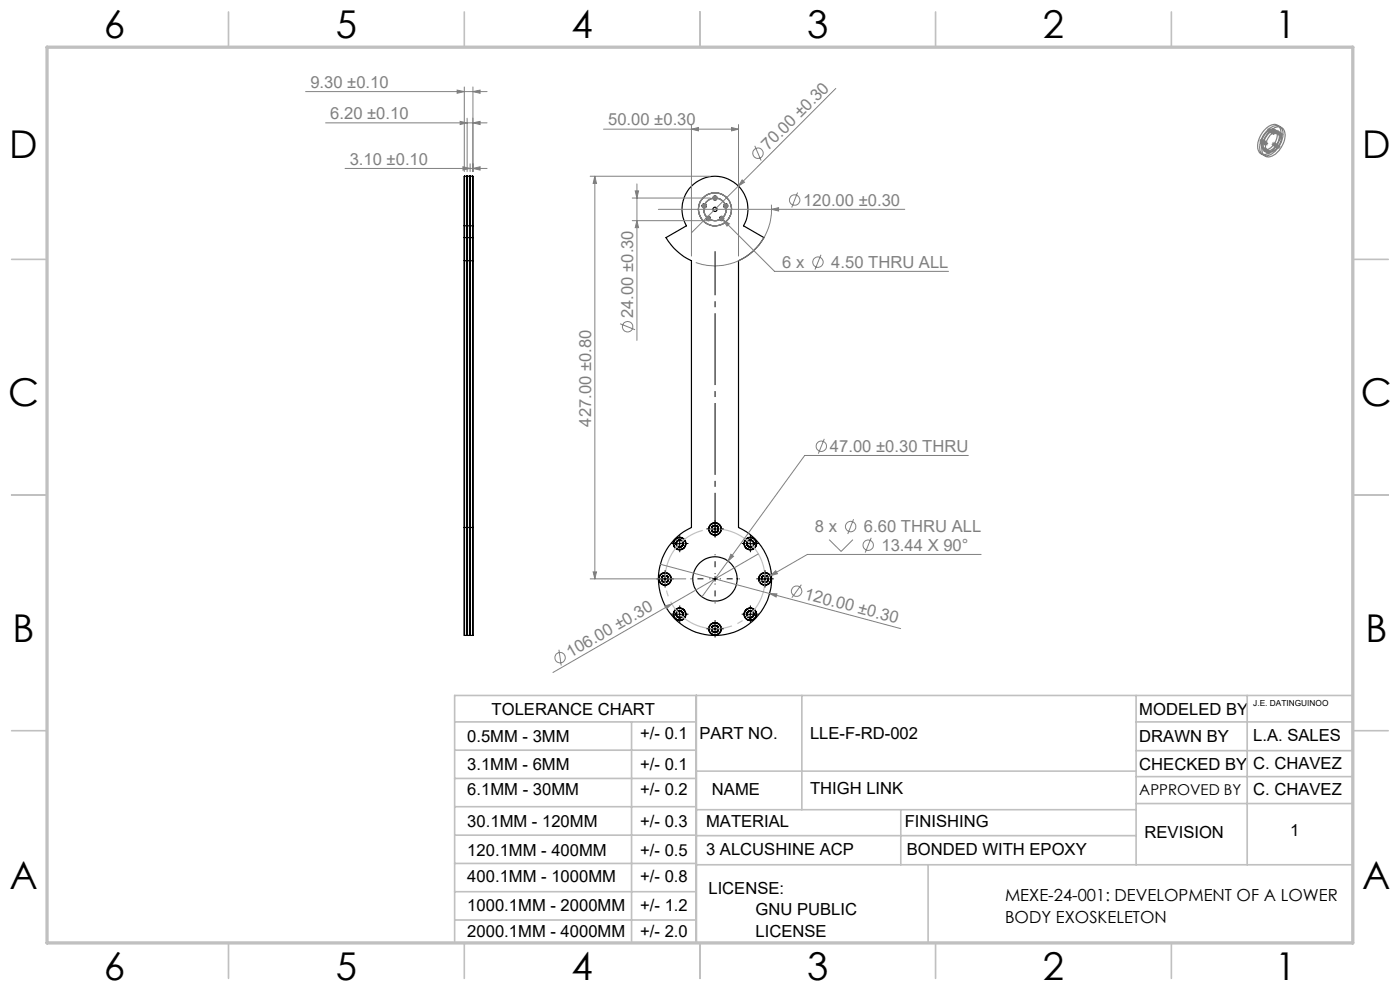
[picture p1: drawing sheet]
<svg xmlns="http://www.w3.org/2000/svg" width="297mm" height="210mm" viewBox="0 0 297 210" stroke-linecap="round" stroke-linejoin="round" font-family="sans-serif">
<g fill="none" stroke="#000" stroke-width=".25">
<path d="M98.5 37.4v97.4M99 37.4v74.5M99.1 37.4v74.5M99.2 37.4v97.4M99.7 37.4v74.5M99.8 37.4v97.4M100.3 37.4v74.5M146.7 39.5a7 7 0 0 1 9.2-.7 7 7 0 0 1 1.8 9.1l4.4 2.5a11.9 11.9 0 0 1-5.4 4.9v56.6a12 12 0 0 1 4.4 18.3 12 12 0 0 1-18.9 0 12 12 0 0 1 4.5-18.3v-56.6a12.4 12.4 0 0 1-5.4-4.9l4.3-2.5a7 7 0 0 1 1.1-8.4zM98.5 50.4v4.9M98.5 47.9v-10.5h1.8v10.5M98.5 55.3h1.8M98.5 50.4h1.8"/>
<path d="M98.5 47.9h1.8M98.5 47.9v2.5M98.5 55.3v56.6M100.3 50.4v4.9M100.3 47.9v2.5M100.3 55.3v56.6M98.5 111.9v22.9h1.8v-22.9M98.5 111.9h1.8M99 111.9v22.9zM99.1 111.9v22.9zM99.7 111.9v22.9zM100.3 111.9v22.9z"/>
<circle cx="149.4" cy="43.7" r=".46"/>
<circle cx="150.3" cy="46.3" r=".45"/>
<circle cx="151.7" cy="42" r=".45"/>
<circle cx="151.7" cy="44.4" r=".45"/>
<circle cx="153.1" cy="46.3" r=".45"/>
<circle cx="154" cy="43.7" r=".44"/>
<circle cx="144.2" cy="115.3" r="1.27"/>
<circle cx="144.2" cy="115.3" r="1.34"/>
<circle cx="144.2" cy="115.3" r=".78"/>
<circle cx="144.2" cy="115.3" r=".67"/>
<circle cx="144.2" cy="115.3" r=".72"/>
<circle cx="151.7" cy="112.2" r="1.28"/>
<circle cx="151.7" cy="112.2" r=".66"/>
<circle cx="151.7" cy="112.2" r=".73"/>
<circle cx="151.7" cy="112.2" r="1.34"/>
<circle cx="151.7" cy="112.2" r=".78"/>
<circle cx="151.7" cy="112.2" r="1.27"/>
<circle cx="159.2" cy="115.3" r="1.27"/>
<circle cx="159.2" cy="115.3" r="1.34"/>
<circle cx="159.2" cy="115.3" r=".78"/>
<circle cx="159.2" cy="115.3" r=".67"/>
<circle cx="159.2" cy="115.3" r=".72"/>
<circle cx="141.1" cy="122.8" r="1.28"/>
<circle cx="141.1" cy="122.8" r="1.34"/>
<circle cx="141.1" cy="122.8" r=".78"/>
<circle cx="141.1" cy="122.8" r=".67"/>
<circle cx="141.1" cy="122.8" r=".72"/>
<circle cx="144.2" cy="130.3" r="1.28"/>
<circle cx="144.2" cy="130.3" r="1.34"/>
<circle cx="144.2" cy="130.3" r=".78"/>
<circle cx="144.2" cy="130.3" r=".72"/>
<circle cx="144.2" cy="130.3" r=".66"/>
<circle cx="151.7" cy="133.4" r=".66"/>
<circle cx="151.7" cy="133.4" r="1.29"/>
<circle cx="151.7" cy="133.4" r=".73"/>
<circle cx="151.7" cy="122.8" r="4.7"/>
<circle cx="151.7" cy="133.4" r="1.28"/>
<circle cx="151.7" cy="133.4" r="1.34"/>
<circle cx="151.7" cy="133.4" r=".78"/>
<circle cx="159.2" cy="130.3" r="1.28"/>
<circle cx="159.2" cy="130.3" r="1.34"/>
<circle cx="159.2" cy="130.3" r=".78"/>
<circle cx="159.2" cy="130.3" r=".72"/>
<circle cx="159.2" cy="130.3" r=".66"/>
<circle cx="162.3" cy="122.8" r="1.28"/>
<circle cx="162.3" cy="122.8" r="1.34"/>
<circle cx="162.3" cy="122.8" r=".78"/>
<circle cx="162.3" cy="122.8" r=".67"/>
<circle cx="162.3" cy="122.8" r=".72"/>
</g>
<g fill="none" stroke="#808080" stroke-width=".21">
<path d="M64.8 19.4h38.5M97 19.1l1.5 .3-1.5 .4zM98.5 18.4v18M100.3 19.4l1.5-.3v.7zM100.3 18.4v18M177.3 18.8l-30.6 30.5M69.1 26.1h34.2M73.2 35.7h30.1M97.6 25.7l1.5 .4-1.5 .3zM98.2 35.4l1.5 .3-1.5 .4zM99.1 25.1v11.3M99.7 34.7v1.7"/>
<path d="M100.3 35.7l1.5-.3v.7zM100.3 26.1l1.5-.4v.7zM125.2 37.4h25.5M126.2 37.4l.3 1.5h-.7zM126.2 37.4v85.4M128 27.4h28.7M135.1 39v33.2M146.7 27.4l1.5-.4v.8zM146.7 26.4v27.9M155.2 27l1.5 .4-1.5 .4zM156.7 26.4v27.9M157.4 38.2l.5 .5-1.3 .8z"/>
<path d="M160.1 30.9l1.4 3.2M267.2 29.9h.9M267.3 29.6l.7 .7M267.6 30.2h1M267.7 29.4v1M267.7 29.8l.8 .7M267.8 31.7h1M267.9 31.4l.7 .7M268 29.6l-.7 .7M268 30.4h1M268.1 29.7v1M268.2 30.1l.7 .7"/>
<path d="M268.2 32h1M268.3 31.2v1M268.4 31.6l.7 .7M268.5 29.8l-.8 .7M268.5 29.9v1M268.6 32.3h1.1M268.6 31.4l-.7 .7M268.7 31.5v1M268.8 31.9l.7 .7M268.8 27.6h1M268.9 30.1l-.7 .7M268.9 27.3l.7 .7"/>
<path d="M269.1 31.6l-.7 .7M269.1 31.7v1.1M269.2 27.9h1M269.3 27.1v1M269.3 27.5l.8 .7M269.5 31.9l-.7 .7M269.6 27.3l-.7 .7M269.7 28.1h1M269.7 27.4v1M269.8 30.6h1M269.8 27.8l.7 .7M269.9 30.3l.7 .7"/>
<path d="M270.1 27.5l-.8 .7M270.2 27.6v1M270.2 30.9h1M270.3 30.1v1M270.4 30.5l.7 .7M270.4 28h1M270.5 27.8l-.7 .7M270.5 27.7l.8 .7M270.6 30.3l-.7 .7M270.7 31.1h.9M270.7 30.4v1M270.8 30.8l.7 .7"/>
<path d="M270.8 28.3h1M270.9 27.5v1.1M271 28l.7 .7M271.1 30.5l-.7 .7M271.1 30.6v1M271.3 28.6h1M271.3 27.7l-.8 .7M271.3 27.8v1M271.4 28.2l.7 .7M271.5 30.8l-.7 .7M271.7 28l-.7 .7M271.7 28.1v1"/>
<path d="M272.1 28.2l-.7 .7M134.1 42h16.6M134.1 46.8h16.6M134.8 40.5h.7l-.4 1.5zM135.1 46.8l.4 1.5h-.7zM139.7 44.4h52.2M148.9 43.7h1M149 43.3l.8 .7M149.4 43.2v1M149.8 46.3h1M149.8 43.3l-.8 .7M149.9 46l.7 .7"/>
<path d="M150.3 45.9v.9M150.6 46l-.7 .7M151.2 42h1M151.3 41.7l.7 .7M151.7 41.5v1M152 41.7l-.7 .7M152.6 46.3h1M152.8 46l.7 .7M153.1 45.9v.9M153.4 46.7l1.3 .8-.5 .5zM153.4 46.7l10.9 10.9h36.9M153.5 43.7h.9"/>
<path d="M153.5 46l-.7 .7M153.6 43.3l.7 .7M154 43.2v1M154.3 43.3l-.7 .7M163.7 43.4a12 12 0 0 1-16.1 12.3M163.7 44.4l1.5-.3v.7zM169.2 40.8l-1.2 3.2M174.2 54l-1.3 3.2M131.6 68.7l3.1 1.2M174.9 93.1l-1.3 3.1M205.4 96.6h-34.7l-21.8 30M140.1 119.7l23.2 6.2"/>
<path d="M155 117.6l.6 .4-1.2 1zM160.9 117.5l-18.4 10.6M175.9 114.5l2.5 2.5 2.5-2.5M181.1 110.1l-1.3 3.2M184.8 114.1l-1.2 3.1M208.1 117.6h-36.8l-10.2 5.9M118.6 137.8l.5 3.4M125.2 122.8h20.3M125.8 121.3h.7l-.3 1.5zM141 128.5l1.5-.4-1.1 1zM142.5 128.1l-25.2 14.6M163.3 125.9l1.5 .1-.2 .6z"/>
<path d="M163.3 125.9l27.8 7.4M163.4 122.1l1.2-1 .3 .6zM170 124l-2 2.8"/>
<circle cx="160.8" cy="32.5" r="1.11"/>
<circle cx="168.6" cy="42.4" r="1.12"/>
<circle cx="173.5" cy="55.6" r="1.1"/>
<circle cx="133.1" cy="69.3" r="1.12"/>
<circle cx="174.2" cy="94.7" r="1.1"/>
<circle cx="180.5" cy="111.7" r="1.11"/>
<circle cx="184.2" cy="115.6" r="1.1"/>
<circle cx="118.8" cy="139.5" r="1.1"/>
<circle cx="169" cy="125.4" r="1.12"/>
</g>
<path d="M161.8 119.7a10.6 10.6 0 0 0-17.6-4.4 10.6 10.6 0 0 0 4.5 17.7 10.6 10.6 0 0 0 13.4-12.4l-.3-.9" fill="none" stroke="#c0c0c0" stroke-width=".25" stroke-dasharray="15.2 1.3 1.3 1.3" stroke-dashoffset="2.9" stroke-linecap="butt"/>
<g fill="none" stroke="#808080" stroke-width=".25">
<path d="M268.1 27.7a2.5 2.5 0 0 1 3-1.1 2.91 2.91 0 0 1 .1 3.7 3.6 3.6 0 0 1-3.4 2.4 2.15 2.15 0 0 1-.8-3l.4-.9zM268.6 28.1a1.28 1.28 0 0 1 2.2-.3 3.1 3.1 0 0 1-2.4 4 1.46 1.46 0 0 1-.7-2.2zM268.9 27.6a2.01 2.01 0 0 1 2.8-.6 3.9 3.9 0 0 1-.8 4.6 2.56 2.56 0 0 1-2.9 1.3 2.37 2.37 0 0 1-.6-2.9l.6-1.2zM269.2 28.2a1.23 1.23 0 0 1 2.1 0 3.3 3.3 0 0 1-2.3 3.8 1.28 1.28 0 0 1-.9-1.9l.3-.8zM269.2 28a2.1 2.1 0 0 1 3-.7 4.2 4.2 0 0 1-1.2 5 2.1 2.1 0 0 1-2.9 .6 3.7 3.7 0 0 1 .6-4.3zM269.5 28.6a1.37 1.37 0 0 1 2.1-.3 3.2 3.2 0 0 1-2.2 4 1.1 1.1 0 0 1-.9-1.5l.2-.9z"/>
<circle cx="151.7" cy="44.4" r="3.5"/>
<circle cx="151.7" cy="44.4" r="2.4"/>
</g>
<path d="M151.7 53.3v60.6" fill="none" stroke="#000" stroke-width=".21" stroke-dasharray="15.2 1.3 1.3 1.3" stroke-dashoffset="5.9" stroke-linecap="butt"/>
<path d="M150.7 122.8h-4.2M151.7 121.8v-4.2M151.7 123.8v4.2M152.7 122.8h4.2" fill="none" stroke="#000" stroke-width=".21" stroke-dasharray="15.2 1.3 1.3 1.3" stroke-dashoffset="15" stroke-linecap="butt"/>
<g fill="none" stroke="#000" stroke-width=".21" stroke-dasharray="15.2 1.3 1.3 1.3" stroke-linecap="butt">
<path d="M143.2 115.3h-.8M144.2 114.3v-.9M144.2 116.3v.8M145.2 115.3h.8M150.7 112.2h-.8M151.7 111.2v-.9M151.7 113.2v.8M152.7 112.2h.8M158.2 115.3h-.9M159.2 114.3v-.9M159.2 116.3v.8M160.2 115.3h.8"/>
<path d="M140.1 122.8h-.8M141.1 121.8v-.9M141.1 123.8v.8M142.1 122.8h.8M143.2 130.3h-.8M144.2 129.3v-.9M144.2 131.3v.8M145.2 130.3h.8M150.7 133.4h-.8M151.7 132.4v-.9M151.7 134.4v.8M152.7 133.4h.8"/>
<path d="M158.2 130.3h-.9M159.2 129.3v-.9M159.2 131.3v.8M160.2 130.3h.8M161.3 122.8h-.8M162.3 121.8v-.9M162.3 123.8v.8M163.3 122.8h.8"/>
</g>
<g fill="none" stroke="#c0c0c0" stroke-width=".35">
<path d="M48.5 2.5v7.5M98.5 2.5v7.5M148.5 2.5v7.5M198.5 2.5v7.5M248.5 2.5v7.5M2.5 55h7.5M287 55h7.5M2.5 105h7.5M287 105h7.5M2.5 155h7.5M96.4 147.5h190.6v52.5h-190.6zM96.4 153.1h51.3"/>
<path d="M96.4 159.1h51.3M134 153.1v46.9M147.7 147.5v52.5M170.1 147.5v24.3M241 147.5v35.9M241 153.1h46M241 159.2h46M264.6 147.5v35.9M287 155h7.5M96.4 165.1h51.3M96.4 171.1h51.3M96.4 177.2h51.3"/>
<path d="M147.7 163.6h93.3M147.7 171.8h93.3M147.7 177.3h93.3M191.1 171.8v11.6M241 164.7h46M241 170.5h46M96.4 183.2h51.3M96.4 189.2h51.3M96.4 195.1h51.3M147.7 183.4h139.3M196.9 183.4v16.6M48.5 200v7.5"/>
<path d="M98.5 200v7.5M148.5 200v7.5M198.5 200v7.5M248.5 200v7.5"/>
</g>
<path d="M10 10h277v190h-277z" fill="none" stroke="#c0c0c0" stroke-width=".7"/>
<g fill="none" stroke="#000" stroke-width=".21">
<path d="M143.7 115.3h1M144.2 114.8v1M151.2 112.2h1M151.7 111.7v1M158.7 115.3h1M159.2 114.8v1M140.6 122.8h1M141.1 122.3v1M143.7 130.3h1M144.2 129.8v1M151.2 122.8h1M151.2 133.4h1"/>
<path d="M151.7 122.3v1M151.7 132.9v1M158.7 130.3h1M159.2 129.8v1M161.8 122.8h1M162.3 122.3v1"/>
</g>
<g fill="#808080">
<path d="M157.4 38.2l.5 .5-1.3 .8z"/>
<path d="M163.3 125.9l1.5 .1-.2 .6z"/>
<path d="M141 128.5l1.5-.4-1.1 1z"/>
<path d="M100.3 35.7l1.5-.3v.7zM98.2 35.4l1.5 .3-1.5 .4zM100.3 19.4l1.5-.3v.7zM97 19.1l1.5 .3-1.5 .4zM155.2 27l1.5 .4-1.5 .4zM146.7 27.4l1.5-.4v.8z"/>
<path d="M97.6 25.7l1.5 .4-1.5 .3zM100.3 26.1l1.5-.4v.7zM163.7 44.4l1.5 .4v-.7zM163.4 122.1l1.5-.4-.3-.6zM155 117.6l-.6 1.4 1.2-1zM153.4 46.7l.8 1.3 .5-.5z"/>
<path d="M125.8 121.3h.7l-.3 1.5zM126.2 37.4l.3 1.5h-.7z"/>
<path d="M134.8 40.5h.7l-.4 1.5zM135.1 46.8l.4 1.5h-.7z"/>
</g>
<g font-size="8.1">
<text x="22" y="8">6</text>
<text x="71.2" y="8">5</text>
<text x="121.2" y="8">4</text>
<text x="171.2" y="8">3</text>
<text x="221.2" y="8">2</text>
<text x="270.5" y="8">1</text>
<text x="2" y="33.6">D</text>
<text x="289" y="33.6">D</text>
<text x="1.7" y="86.1">C</text>
<text x="288.7" y="86.1">C</text>
<text x="2.7" y="136.1">B</text>
<text x="289.7" y="136.1">B</text>
<text x="2" y="188.6">A</text>
<text x="289" y="188.6">A</text>
<text x="22" y="208">6</text>
<text x="71.2" y="208">5</text>
<text x="121.2" y="208">4</text>
<text x="171.2" y="208">3</text>
<text x="221.2" y="208">2</text>
<text x="270.5" y="208">1</text>
</g>
<g font-size="3.5" fill="#808080">
<text x="65.8" y="18.6">9.30 ±0.10</text>
<text x="70.1" y="25.3">6.20 ±0.10</text>
<text x="129" y="26.6">50.00 ±0.30</text>
<text x="74.2" y="34.9">3.10 ±0.10</text>
<text x="162.9" y="32" transform="rotate(-45 162.9 32)">70.00 ±0.30</text>
<text x="170.4" y="43.6">120.00 ±0.30</text>
<text x="165.9" y="56.8">6 x</text>
<text x="176.3" y="56.8">4.50 THRU ALL</text>
<text x="134.3" y="67.5" transform="rotate(-90 134.3 67.5)">24.00 ±0.30</text>
<text x="125.4" y="90.5" transform="rotate(-90 125.4 90.5)">427.00 ±0.80</text>
<text x="176.1" y="95.8">47.00 ±0.30 THRU</text>
<text x="172.9" y="112.9">8 x</text>
<text x="183.3" y="112.9">6.60 THRU ALL</text>
<text x="187" y="116.8">13.44 X 90°</text>
<text x="170.5" y="127" transform="rotate(15 170.5 127)">120.00 ±0.30</text>
<text x="121" y="139.6" transform="rotate(-30 121 139.6)">106.00 ±0.30</text>
</g>
<g font-size="3.5">
<text x="104.3" y="151.7">TOLERANCE CHART</text>
<text x="241.7" y="151.7">MODELED BY</text>
<text x="99.1" y="157.5">0.5MM - 3MM</text>
<text x="135.8" y="156.7">+/- 0.1</text>
<text x="148.4" y="156.7">PART NO.</text>
<text x="171.8" y="156.9">LLE-F-RD-002</text>
<text x="241.7" y="157.5">DRAWN BY</text>
<text x="265.9" y="157.2">L.A. SALES</text>
<text x="99.1" y="163.3">3.1MM - 6MM</text>
<text x="135.8" y="163.3">+/- 0.1</text>
<text x="241.7" y="163.3">CHECKED BY</text>
<text x="265.9" y="163.2">C. CHAVEZ</text>
<text x="99.1" y="168.6">6.1MM - 30MM</text>
<text x="135.8" y="168.6">+/- 0.2</text>
<text x="151" y="168.6">NAME</text>
<text x="171.8" y="168.4">THIGH LINK</text>
<text x="265.9" y="168.7">C. CHAVEZ</text>
<text x="99.1" y="175.4">30.1MM - 120MM</text>
<text x="135.8" y="175.4">+/- 0.3</text>
<text x="149.8" y="175.4">MATERIAL</text>
<text x="191.9" y="175.4">FINISHING</text>
<text x="242.8" y="177.8">REVISION</text>
<text x="273.7" y="177.3">1</text>
<text x="99.1" y="181.6">120.1MM - 400MM</text>
<text x="135.8" y="181.6">+/- 0.5</text>
<text x="149.8" y="181.3">3 ALCUSHINE ACP</text>
<text x="192.3" y="181.3">BONDED WITH EPOXY</text>
<text x="99.1" y="187">400.1MM - 1000MM</text>
<text x="135.8" y="187">+/- 0.8</text>
<text x="150.3" y="189.6">LICENSE:</text>
<text x="213.2" y="191.2">MEXE-24-001: DEVELOPMENT OF A LOWER</text>
<text x="99.1" y="193.3">1000.1MM - 2000MM</text>
<text x="135.8" y="193.3">+/- 1.2</text>
<text x="160.3" y="194.1">GNU PUBLIC</text>
<text x="213.2" y="195.7">BODY EXOSKELETON</text>
<text x="99.1" y="198.7">2000.1MM - 4000MM</text>
<text x="135.8" y="198.7">+/- 2.0</text>
<text x="160.3" y="198.7">LICENSE</text>
</g>
<text font-size="3.2" x="241.7" y="168.6">APPROVED BY</text>
<text font-size="1.8" x="265.9" y="149.8">J.E. DATINGUINOO</text>
</svg>
